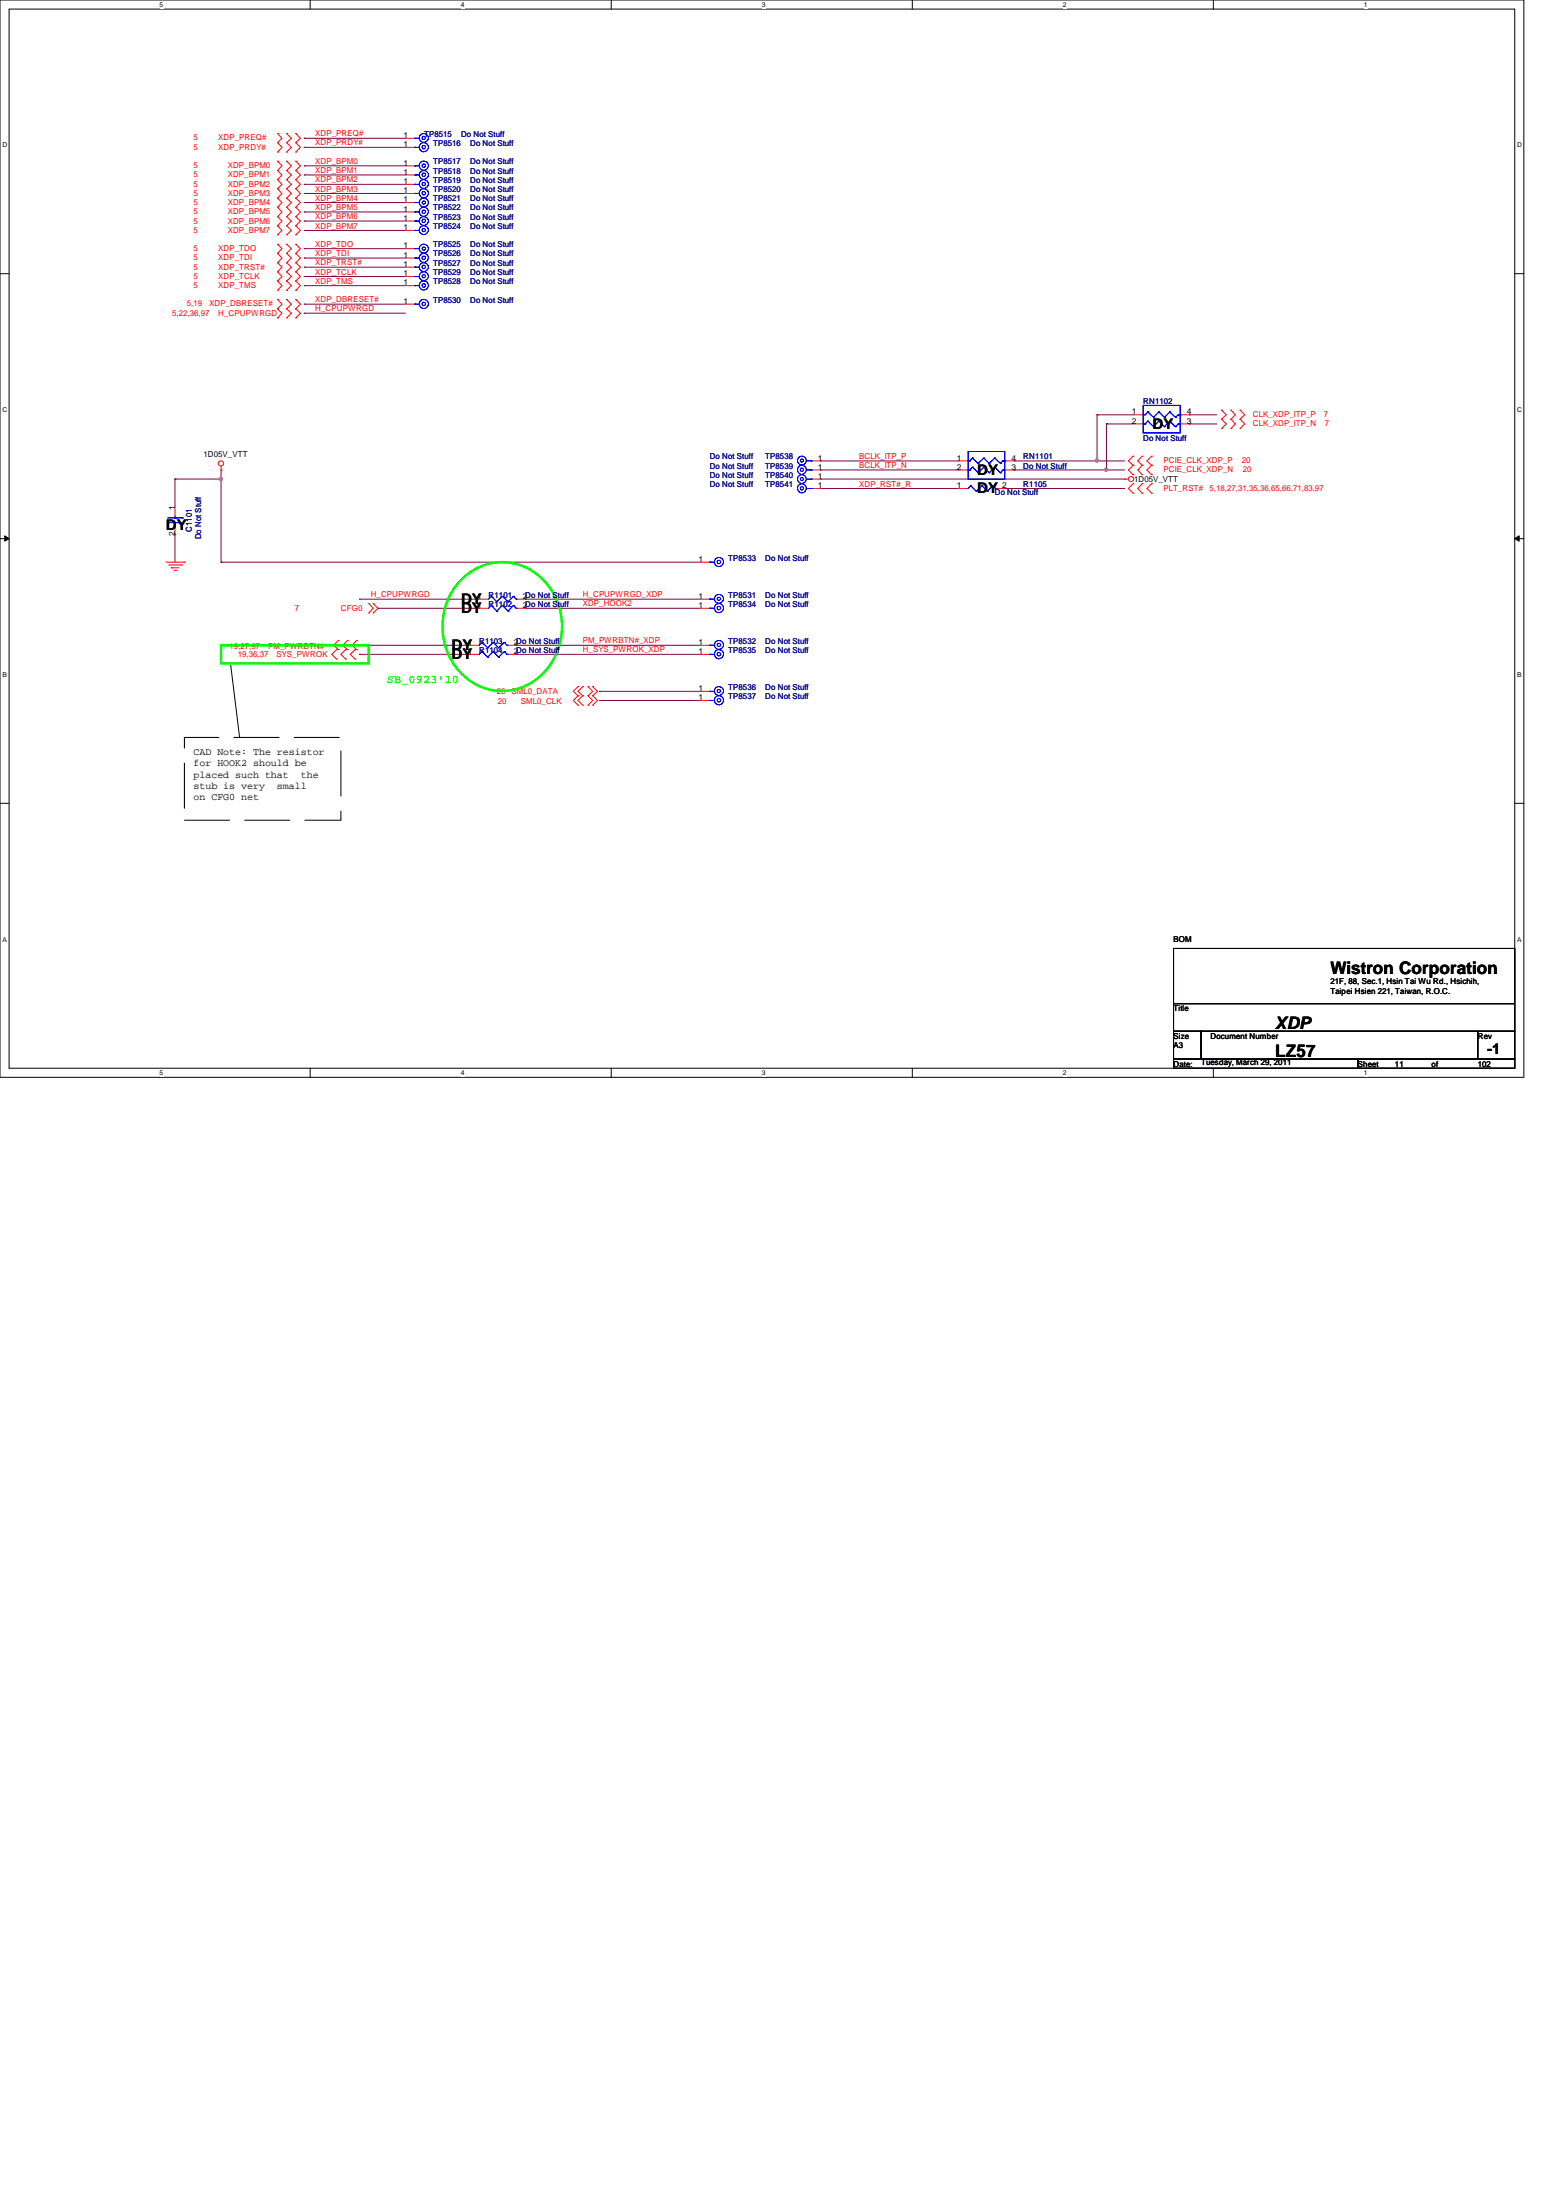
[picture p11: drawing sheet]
<svg xmlns="http://www.w3.org/2000/svg" width="210mm" height="297mm" viewBox="0 0 210 297" stroke-linecap="round" stroke-linejoin="round" font-family="sans-serif">
<path d="M0 0h205.7v145.5h-205.7zM1.2 1.2h203.3v143h-203.3z" fill="none" stroke="#000" stroke-width=".13"/>
<g fill="#fff">
<path d="M21.5 .1h.6v1h-.6z"/>
<path d="M21.5 144.4h.6v1h-.6z"/>
</g>
<path d="M41.9 0v1.2M41.9 144.2v1.3" fill="none" stroke="#000" stroke-width=".13"/>
<g fill="#fff">
<path d="M62.2 .1h.5v1h-.5z"/>
<path d="M62.2 144.4h.5v1h-.5z"/>
</g>
<path d="M82.5 0v1.2M82.5 144.2v1.3" fill="none" stroke="#000" stroke-width=".13"/>
<g fill="#fff">
<path d="M102.8 .1h.5v1h-.5z"/>
<path d="M102.8 144.4h.5v1h-.5z"/>
</g>
<path d="M123.1 0v1.2M123.1 144.2v1.3" fill="none" stroke="#000" stroke-width=".13"/>
<g fill="#fff">
<path d="M143.5 .1h.5v1h-.5z"/>
<path d="M143.5 144.4h.5v1h-.5z"/>
</g>
<path d="M163.8 0v1.2M163.8 144.2v1.3" fill="none" stroke="#000" stroke-width=".13"/>
<g fill="#fff">
<path d="M184.1 .1h.5v1h-.5z"/>
<path d="M184.1 144.4h.5v1h-.5z"/>
<path d="M.3 19.1h.7v1h-.7z"/>
<path d="M204.8 19.1h.6v1h-.6z"/>
<path d="M.3 54.8h.7v1h-.7z"/>
<path d="M204.8 54.8h.6v1h-.6z"/>
</g>
<path d="M0 37h1.2M204.5 37h1.2" fill="none" stroke="#000" stroke-width=".13"/>
<g fill="#fff">
<path d="M.3 90.6h.6v1h-.6z"/>
<path d="M204.8 90.6h.6v1h-.6z"/>
</g>
<path d="M0 72.7h1.2M.6 72.3l.6 .4-.6 .4zM204.5 72.7l.6-.4v.8zM204.5 72.7h1.2" fill="none" stroke="#000" stroke-width=".13"/>
<path d="M.6 72.3l.6 .4-.6 .4zM204.5 72.7l.6-.4v.8z" fill="#000"/>
<g fill="#fff">
<path d="M.3 126.3h.6v1h-.6z"/>
<path d="M204.8 126.3h.6v1h-.6z"/>
</g>
<path d="M0 108.5h1.2M204.5 108.5h1.2" fill="none" stroke="#000" stroke-width=".13"/>
<g fill="none" stroke="#800040" stroke-width=".13">
<path d="M23.6 72.2h.1M23.6 72.2v3.7M29.8 75.9h.1M29.8 64.7h.1M29.8 75.9h64.8M29.8 64.7v11.2M110.7 63.5h.1M110.7 64.7h.1M110.7 66h.1M110.7 63.5h18.7M110.7 64.7h41.1M110.7 66h18.7"/>
<path d="M135.6 66h.1M135.6 66h16.2M149.4 63.5h.1M149.4 63.5h2.4M48.5 80.9h.1M48.5 80.9h16.2M69.7 87.1h.1M69.7 88.3h.1M69.7 87.1h24.9M69.7 88.3h24.9M80.9 93.3h.1M80.9 94.6h.1"/>
<path d="M80.9 93.3h13.7M80.9 94.6h13.7"/>
</g>
<path d="M149.2 63.3h.2l.1 .1-.1 .2-.1 .1-.1-.1z" fill-rule="evenodd" fill="#f0f"/>
<path d="M149.2 63.3h.2l.1 .1-.1 .2-.1 .1-.1-.1z" fill="none" stroke="#f0f" stroke-width=".13"/>
<g fill="none" stroke="#800040" stroke-width=".13">
<path d="M148.1 56h.1M148.1 56h5M148.1 56v6.2M149.4 57.2h.1M149.4 57.2v6.3h-12.5M149.4 57.2h3.7M160.5 57.2h.1M160.5 56h.1M160.5 57.2h3.8M160.5 56h3.8M136.9 63.5h.1M136.9 62.2h.1"/>
<path d="M136.9 62.2h14.9M148.1 62.2h.1"/>
</g>
<path d="M147.9 62h.3l.1 .2-.1 .1-.2 .1-.1-.1z" fill-rule="evenodd" fill="#f0f"/>
<path d="M147.9 62h.3l.1 .2-.1 .1-.2 .1-.1-.1z" fill="none" stroke="#f0f" stroke-width=".13"/>
<path d="M23.6 64.7h.1M23.6 64.7h6.2M51 82.1h.1M51 82.1h13.7" fill="none" stroke="#800040" stroke-width=".13"/>
<path d="M29.6 64.5h.4l.1 .2-.1 .1-.2 .1-.2-.1z" fill-rule="evenodd" fill="#f0f"/>
<path d="M29.6 64.5h.4l.1 .2-.1 .1-.2 .1-.2-.1z" fill="none" stroke="#f0f" stroke-width=".13"/>
<g fill="none" stroke="#800040" stroke-width=".13">
<path d="M41.1 19.9h.1M41.1 18.7h.1M41.1 19.9h13.6M41.1 18.7h13.6M41.1 33.6h.1M41.1 34.8h.1M41.1 36.1h.1M41.1 37.3h.1M41.1 38.6h.1M41.1 23.6h.1M41.1 24.9h.1M41.1 26.1h.1"/>
<path d="M41.1 27.3h.1M41.1 28.6h.1M41.1 29.8h.1M41.1 31.1h.1M41.1 22.4h.1M41.1 33.6h13.6M41.1 34.8h13.6M41.1 36.1h13.6M41.1 37.3h13.6M41.1 38.6h13.6M41.1 23.6h13.6M41.1 24.9h13.6"/>
<path d="M41.1 26.1h13.6M41.1 27.3h13.6M41.1 28.6h13.6M41.1 29.8h13.6M41.1 31.1h13.6M41.1 22.4h13.6M41.1 41.1h.1M41.1 42.3h.1M41.1 41.1h13.6M41.1 42.3h13.6M23.6 64.7h.1M23.6 64.7v3.8"/>
<path d="M29.8 63.5h.1M29.8 63.5v1.2M110.7 62.2h.1M110.7 62.2h18.7M48.5 87.1h.1M48.5 88.3h.1M48.5 87.1h15M48.5 88.3h15M70.9 80.9h.1M70.9 82.1h.1M70.9 80.9h23.7M70.9 82.1h23.7"/>
</g>
<g fill="none" stroke="#f00" stroke-width=".13">
<path d="M37.5 19.3h.1M37.5 18h.1M37.5 18l.6 .7-.6 .6M37.5 19.3l.6 .6-.6 .6M38.7 18h.1M38.7 19.3h.1M38.7 18l.6 .7-.6 .6M38.7 19.3l.6 .6-.6 .6M39.9 19.3h.1M39.9 18h.1M39.9 19.3l.7 .6-.7 .6M39.9 18l.7 .7-.7 .6"/>
<path d="M54.7 19.9h1.3M54.7 18.7h1.3M37.5 20.5h.1M37.5 34.2h.1M37.5 33h.1M37.5 35.5h.1M37.5 36.7h.1M37.5 37.9h.1M37.5 39.2h.1M37.5 23h.1M37.5 21.8h.1M37.5 24.3h.1"/>
<path d="M37.5 25.5h.1M37.5 26.8h.1M37.5 28h.1M37.5 29.3h.1M37.5 30.5h.1M37.5 31.7h.1M37.5 33l.6 .6-.6 .6M37.5 34.2l.6 .6-.6 .7M37.5 36.7l.6 .6-.6 .6M37.5 35.5l.6 .6-.6 .6M37.5 37.9l.6 .7-.6 .6M37.5 21.8l.6 .6-.6 .6"/>
<path d="M37.5 24.3l.6 .6-.6 .6M37.5 23l.6 .6-.6 .7M37.5 25.5l.6 .6-.6 .7M37.5 26.8l.6 .5-.6 .7M37.5 28l.6 .6-.6 .7M37.5 30.5l.6 .6-.6 .6M37.5 29.3l.6 .5-.6 .7M38.7 20.5h.1M38.7 33h.1M38.7 34.2h.1M38.7 35.5h.1M38.7 36.7h.1"/>
<path d="M38.7 37.9h.1M38.7 39.2h.1M38.7 21.8h.1M38.7 23h.1M38.7 24.3h.1M38.7 25.5h.1M38.7 26.8h.1M38.7 28h.1M38.7 29.3h.1M38.7 30.5h.1M38.7 31.7h.1M38.7 33l.6 .6-.6 .6"/>
<path d="M38.7 34.2l.6 .6-.6 .7M38.7 35.5l.6 .6-.6 .6M38.7 36.7l.6 .6-.6 .6M38.7 37.9l.6 .7-.6 .6M38.7 21.8l.6 .6-.6 .6M38.7 23l.6 .6-.6 .7M38.7 24.3l.6 .6-.6 .6M38.7 25.5l.6 .6-.6 .7M38.7 26.8l.6 .5-.6 .7M38.7 28l.6 .6-.6 .7M38.7 29.3l.6 .5-.6 .7M38.7 30.5l.6 .6-.6 .6"/>
<path d="M39.9 20.5h.1M39.9 34.2h.1M39.9 33h.1M39.9 35.5h.1M39.9 36.7h.1M39.9 37.9h.1M39.9 39.2h.1M39.9 23h.1M39.9 21.8h.1M39.9 24.3h.1M39.9 25.5h.1M39.9 26.8h.1"/>
<path d="M39.9 28h.1M39.9 29.3h.1M39.9 30.5h.1M39.9 31.7h.1M39.9 33l.7 .6-.7 .6M39.9 34.2l.7 .6-.7 .7M39.9 35.5l.7 .6-.7 .6M39.9 37.9l.7 .7-.7 .6M39.9 36.7l.7 .6-.7 .6M39.9 21.8l.7 .6-.7 .6M39.9 25.5l.7 .6-.7 .7M39.9 23l.7 .6-.7 .7"/>
<path d="M39.9 24.3l.7 .6-.7 .6M39.9 26.8l.7 .5-.7 .7M39.9 28l.7 .6-.7 .7M39.9 29.3l.7 .5-.7 .7M39.9 30.5l.7 .6-.7 .6M54.7 38.6h1.3M54.7 29.8h1.3M54.7 23.6h1.3M54.7 33.6h1.3M54.7 26.1h1.3M54.7 36.1h1.3M54.7 28.6h1.3"/>
<path d="M54.7 22.4h1.3M54.7 37.3h1.3M54.7 31.1h1.3M54.7 24.9h1.3M54.7 34.8h1.3M54.7 27.3h1.3M37.5 41.7h.1M37.5 40.4h.1M37.5 42.9h.1M37.5 40.4l.6 .7-.6 .6M37.5 41.7l.6 .6-.6 .6M38.7 40.4h.1"/>
<path d="M38.7 41.7h.1M38.7 42.9h.1M38.7 40.4l.6 .7-.6 .6M38.7 41.7l.6 .6-.6 .6M39.9 41.7h.1M39.9 40.4h.1M39.9 42.9h.1M39.9 40.4l.7 .7-.7 .6M39.9 41.7l.7 .6-.7 .6M54.7 41.1h1.3M153.1 56h1.2M153.1 57.2h1.2"/>
<path d="M159.3 56h1.2M159.3 57.2h1.2M164.9 56.6h.1M164.9 55.4h.1M164.9 57.9h.1M164.9 56.6l.6 .6-.6 .7M164.9 55.4l.6 .6-.6 .6M166.2 55.4h.1M166.2 56.6h.1M166.2 57.9h.1M166.2 55.4l.6 .6-.6 .6M166.2 56.6l.6 .6-.6 .7"/>
<path d="M167.4 56.6h.1M167.4 55.4h.1M167.4 57.9h.1M167.4 55.4l.6 .6-.6 .6M167.4 56.6l.6 .6-.6 .7M22.4 75.9h2.5M22.8 76.3h1.7M23.1 76.7h.1M23.1 76.7h1M23.5 77h.2M23.6 68.5v1.2M23.6 70.9v1.3"/>
<path d="M23.7 77h.1M24.5 76.3h.1M24.9 75.9h.1M29.8 63.5h.1M29.8 62.9v.6M94.6 75.9h1.2M109.5 64.7h1.2M109.5 66h1.2M109.5 63.5h1.2M109.5 62.2h1.2M129.4 66h1.3M129.4 63.5h1.3"/>
<path d="M129.4 62.2h1.3M134.4 66h1.2M135.6 63.5h1.3M135.6 62.2h1.3M151.8 64.7h.1M151.8 64.7h.5M153 64.1h.1M153 62.8h.1M153 61.6h.1M153 66.6h.1M153 65.3h.1M153 65.3l-.7 .7 .7 .6"/>
<path d="M153 62.8l-.7 .7 .7 .6M153 61.6l-.7 .6 .7 .6M154.2 62.8h.1M154.2 64.1h.1M154.2 61.6h.1M154.2 65.3h.1M154.2 66.6h.1M154.2 62.8l-.6 .7 .6 .6M154.2 61.6l-.6 .6 .6 .6M154.2 65.3l-.6 .7 .6 .6M155.4 64.1h.1M155.4 62.8h.1"/>
<path d="M155.4 61.6h.1M155.4 66.6h.1M155.4 65.3h.1M155.4 62.8l-.6 .7 .6 .6M155.4 61.6l-.6 .6 .6 .6M155.4 65.3l-.6 .7 .6 .6M45.4 89h.1M45.4 87.7h.1M45.4 87.7l-.6 .6 .6 .7M45.7 87.7h.1M45.7 86.5h.1M45.7 86.5l-.7 .6 .7 .6"/>
<path d="M46.7 87.7h.1M46.7 89h.1M46.7 87.7l-.7 .6 .7 .7M46.9 86.5h.1M46.9 87.7h.1M46.9 86.5l-.6 .6 .6 .6M47.9 89h.1M47.9 87.7h.1M47.9 87.7l-.6 .6 .6 .7M48.1 87.7h.1M48.1 86.5h.1M48.1 86.5l-.6 .6 .6 .6"/>
<path d="M49.8 82.8h.1M49.8 81.5h.1M49.8 81.5l.6 .6-.6 .7M50.4 81.5h.1M50.4 82.8h.1M50.4 81.5l.6 .6-.6 .7M63.5 88.3h1.2M63.5 87.1h1.2M64.7 80.9h1.3M64.7 82.1h1.3M68.5 88.3h1.2M68.5 87.1h1.2"/>
<path d="M69.7 80.9h1.2M69.7 82.1h1.2M78 93.9h.1M78 92.7h.1M78 95.2h.1M78 92.7l-.6 .6 .6 .6M78 93.9l-.6 .7 .6 .6M78.7 93.9h.1M78.7 92.7h.1M78.7 95.2h.1M78.7 92.7l-.7 .6 .7 .6M78.7 93.9l-.7 .7 .7 .6"/>
<path d="M79.4 92.7h.1M79.4 93.9h.1M79.4 95.2h.1M79.4 92.7l.6 .6-.6 .6M79.4 93.9l.6 .7-.6 .6M80 93.9h.1M80 92.7h.1M80 95.2h.1M80 92.7l.6 .6-.6 .6M80 93.9l.6 .7-.6 .6M94.6 88.3h1.2M94.6 87.1h1.2"/>
<path d="M94.6 94.6h1.2M94.6 80.9h1.2M94.6 82.1h1.2M94.6 93.3h1.2"/>
<circle cx="29.8" cy="62.6" r=".36"/>
<circle cx="152.7" cy="64.7" r=".36"/>
</g>
<path d="M31.1 89.6l1.2 10M32.3 99.6h.1M158.4 128.1h46.1v7.4h-46.1zM158.4 135.5h46.1v3.7h-46.1zM158.4 139.2h3.7v3.8h-3.7zM162.1 139.2h37.4v3.8h-37.4zM199.5 139.2h5v3.8h-5zM158.4 143h24.9v1.2h-24.9zM183.3 143h21.2v1.2h-21.2z" fill="none" stroke="#000" stroke-width=".13"/>
<path d="M24.9 99.6h21.1v11.1h-21.1z" fill="none" stroke="#000" stroke-width=".13" stroke-dasharray="6.1 2"/>
<path d="M62.1 78.4a7.7 7.7 0 0 1 12.7 1.8 8.9 8.9 0 0 1-4.9 12.8 8 8 0 0 1-9.9-6.1 9.1 9.1 0 0 1 2.1-8.5zM29.8 87.1h20v2.5h-20z" fill="none" stroke="#0f0" stroke-width=".34"/>
<g fill="none" stroke="#00f" stroke-width=".13">
<path d="M56 19.9h.1M56 18.7h.1M56 19.9h.6M56 18.7h.6M57 19.7h.4v.2v.1l-.2 .1-.2-.1zM57 18.5h.4v.1v.2h-.2h-.2zM56 38.6h.1M56 29.8h.1M56 23.6h.1M56 33.6h.1M56 26.1h.1M56 36.1h.1"/>
<path d="M56 28.6h.1M56 22.4h.1M56 37.3h.1M56 31.1h.1M56 24.9h.1M56 34.8h.1M56 27.3h.1M56 38.6h.6M56 29.8h.6M56 23.6h.6M56 33.6h.6M56 26.1h.6"/>
<path d="M56 36.1h.6M56 28.6h.6M56 22.4h.6M56 37.3h.6M56 31.1h.6M56 24.9h.6M56 34.8h.6M56 27.3h.6M57 38.4h.4v.1v.2l-.2 .1-.2-.1zM57 29.6h.4v.2v.2l-.2 .1-.2-.1zM57 23.4h.4v.2v.2h-.2h-.2zM57 33.4h.4v.2v.1l-.2 .1-.2-.1z"/>
<path d="M57 25.9h.4v.2v.2h-.2h-.2zM57 35.9h.4v.1v.2l-.2 .1-.2-.1zM57 28.4h.4v.2v.1l-.2 .1-.2-.1zM57 22.2h.4v.2v.1l-.2 .1-.2-.1zM57 37.1h.4v.2v.1l-.2 .1-.2-.1zM57 30.9h.4v.2v.1l-.2 .1-.2-.1zM57 24.7h.4v.1v.2l-.2 .1-.2-.1zM57 34.6h.4v.2v.2l-.2 .1-.2-.1zM57 27.2h.4v.1v.2l-.2 .1-.2-.1zM56 41.1h.1M56 41.1h.6M57 40.9h.4v.1v.2l-.2 .1-.2-.1z"/>
<path d="M154.3 54.7h5v3.8h-5zM154.3 57.2h.1M154.3 56h.3M154.3 57.2h.3M154.6 56h.1M154.6 57.2h.1M154.9 55.6h.1M154.9 56.9h.1M154.9 55.6l-.3 .4M154.9 55.6l.8 .7M154.9 56.9l.8 .7M154.9 56.9l-.3 .3"/>
<path d="M155.7 56.3h.1M155.7 57.6h.1M156.4 55.6h.1M156.4 56.9h.1M156.4 55.6l-.7 .7M156.4 55.6l.8 .7M156.4 56.9l.8 .7M156.4 56.9l-.7 .7M157.2 56.3h.1M157.2 57.6h.1M157.9 55.6h.1M157.9 56.9h.1"/>
<path d="M157.9 55.6l-.7 .7M157.9 55.6l.8 .7M157.9 56.9l.8 .7M157.9 56.9l-.7 .7M158.7 56.3h.1M158.7 57.6h.1M159 56h.1M159 57.2h.1M159 56h.3M159 56l-.3 .3M159 57.2h.3M159 57.2l-.3 .4"/>
<path d="M159.3 56h.1M22.6 70.6h.1M22.6 69.9h2M22.6 70.6h2M23.6 69.9h.1M23.6 70.6h.1M23.6 69.7v.2M23.6 70.6v.3M24.6 69.9h.1M95.8 75.9h.1M95.8 75.9h.6M96.9 75.7h.3l.1 .2-.1 .1-.2 .1-.1-.1z"/>
<path d="M108.1 64.5h.3l.1 .2-.1 .1-.2 .1-.1-.1zM108.1 63.3h.3l.1 .1-.1 .2-.2 .1-.1-.1zM108.1 65.8h.3l.1 .1-.1 .2-.2 .1-.1-.1zM108.1 62h.3l.1 .2-.1 .1-.2 .1-.1-.1zM108.9 64.7h.6M108.9 63.5h.6M108.9 66h.6M108.9 62.2h.6M109.5 64.7h.1M109.5 63.5h.1M109.5 66h.1M109.5 62.2h.1"/>
<path d="M130.7 61h4.9v3.7h-4.9zM130.7 63.5h.1M130.7 63.5h.2M130.7 62.2h.2M130.9 62.2h.1M130.9 63.5h.1M131 65.6h.1M131 65.6l-.3 .4M131 65.6l.8 .7M131.3 61.8h.1M131.3 63.1h.1M131.3 61.8l-.4 .4"/>
<path d="M131.3 61.8l.7 .8M131.3 63.1l.7 .7M131.3 63.1l-.4 .4M131.8 66.3h.1M132 62.6h.1M132 63.8h.1M132.5 65.6h.1M132.5 65.6l-.7 .7M132.5 65.6l.8 .7M132.8 61.8h.1M132.8 63.1h.1M132.8 61.8l-.8 .8"/>
<path d="M132.8 61.8l.7 .8M132.8 63.1l.7 .7M132.8 63.1l-.8 .7M133.3 66.3h.1M133.5 62.6h.1M133.5 63.8h.1M134 65.6h.1M134 65.6l-.7 .7M134 65.6l.4 .4M134.3 61.8h.1M134.3 63.1h.1M134.3 61.8l-.8 .8"/>
<path d="M134.3 61.8l.7 .8M134.3 63.1l.7 .7M134.3 63.1l-.8 .7M134.4 66h.1M135 62.6h.1M135 63.8h.1M135.4 62.2h.1M135.4 63.5h.1M135.4 63.5h.2M135.4 62.2h.2M135.4 62.2l-.4 .4M135.4 63.5l-.4 .3"/>
<path d="M135.6 62.2h.1M65.1 86.7h.1M65.1 88h.1M65.1 86.7l-.4 .4M65.1 86.7l.7 .8M65.1 88l-.4 .3M65.1 88l.7 .7M65.8 87.5h.1M65.8 88.7h.1M66.3 81.7h.1M66.3 80.5h.1M66.3 81.7l-.3 .4"/>
<path d="M66.3 81.7l.8 .8M66.3 80.5l-.3 .4M66.3 80.5l.8 .7M66.6 86.7h.1M66.6 88h.1M66.6 86.7l-.8 .8M66.6 86.7l.7 .8M66.6 88l-.8 .7M66.6 88l.7 .7M67.1 82.5h.1M67.1 81.2h.1M67.3 87.5h.1"/>
<path d="M67.3 88.7h.1M67.8 81.7h.1M67.8 80.5h.1M67.8 81.7l-.7 .8M67.8 81.7l.8 .8M67.8 80.5l-.7 .7M67.8 80.5l.8 .7M68.1 86.7h.1M68.1 88h.1M68.1 86.7l-.8 .8M68.1 86.7l.4 .4M68.1 88l-.8 .7"/>
<path d="M68.1 88l.4 .3M68.5 87.1h.1M68.5 88.3h.1M68.6 82.5h.1M68.6 81.2h.1M69.3 81.7h.1M69.3 80.5h.1M69.3 81.7l-.7 .8M69.3 81.7l.4 .4M69.3 80.5l-.7 .7M69.3 80.5l.4 .4M69.7 82.1h.1"/>
<path d="M69.7 80.9h.1M95.8 88.3h.1M95.8 94.6h.1M95.8 80.9h.1M95.8 82.1h.1M95.8 93.3h.1M95.8 87.1h.1M95.8 88.3h.6M95.8 94.6h.6M95.8 80.9h.6M95.8 82.1h.6M95.8 93.3h.6"/>
<path d="M95.8 87.1h.6M96.9 88.2h.3l.1 .1-.1 .2-.2 .1-.1-.1zM96.9 94.4h.3l.1 .1-.1 .2-.2 .1-.1-.1zM96.9 80.7h.3l.1 .2-.1 .1-.2 .1-.1-.1zM96.9 81.9h.3l.1 .2-.1 .2h-.2h-.1zM96.9 93.1h.3l.1 .2-.1 .1-.2 .1-.1-.1zM96.9 86.9h.3l.1 .2-.1 .1-.2 .1-.1-.1z"/>
<circle cx="57.2" cy="19.9" r=".62"/>
<circle cx="57.2" cy="18.6" r=".61"/>
<circle cx="57.2" cy="28.6" r=".62"/>
<circle cx="57.2" cy="22.4" r=".62"/>
<circle cx="57.2" cy="26.1" r=".62"/>
<circle cx="57.2" cy="34.8" r=".62"/>
<circle cx="57.2" cy="38.5" r=".62"/>
<circle cx="57.2" cy="37.3" r=".61"/>
<circle cx="57.2" cy="31.1" r=".61"/>
<circle cx="57.2" cy="27.3" r=".61"/>
<circle cx="57.2" cy="23.6" r=".61"/>
<circle cx="57.2" cy="33.6" r=".61"/>
<circle cx="57.2" cy="24.8" r=".61"/>
<circle cx="57.2" cy="36.1" r=".61"/>
<circle cx="57.2" cy="29.8" r=".61"/>
<circle cx="57.2" cy="41" r=".62"/>
<circle cx="97" cy="75.9" r=".62"/>
<circle cx="108.2" cy="63.4" r=".6"/>
<circle cx="108.2" cy="65.9" r=".6"/>
<circle cx="108.2" cy="64.7" r=".59"/>
<circle cx="108.2" cy="62.2" r=".59"/>
<circle cx="97" cy="94.5" r=".62"/>
<circle cx="97" cy="88.3" r=".62"/>
<circle cx="97" cy="82.1" r=".62"/>
<circle cx="97.1" cy="93.3" r=".61"/>
<circle cx="97.1" cy="87.1" r=".61"/>
<circle cx="97.1" cy="80.9" r=".61"/>
</g>
<path d="M149.2 63.3h.2l.1 .1-.1 .2-.1 .1-.1-.1z" fill-rule="evenodd" fill="#f0f"/>
<path d="M149.2 63.3h.2l.1 .1-.1 .2-.1 .1-.1-.1z" fill="none" stroke="#f0f" stroke-width=".13"/>
<path d="M147.9 62h.3l.1 .2-.1 .1-.2 .1-.1-.1z" fill-rule="evenodd" fill="#f0f"/>
<path d="M147.9 62h.3l.1 .2-.1 .1-.2 .1-.1-.1z" fill="none" stroke="#f0f" stroke-width=".13"/>
<path d="M29.6 64.5h.4l.1 .2-.1 .1-.2 .1-.2-.1z" fill-rule="evenodd" fill="#f0f"/>
<path d="M29.6 64.5h.4l.1 .2-.1 .1-.2 .1-.2-.1z" fill="none" stroke="#f0f" stroke-width=".13"/>
<g font-size="2.3">
<text x="179.6" y="131.4">Wistron Corporation</text>
<text x="172.1" y="142.7">LZ57</text>
<text x="172.1" y="138.9">XDP</text>
</g>
<g font-size="2">
<text x="155.6" y="57.9">DY</text>
<text x="131.9" y="64.1">DY</text>
<text x="22.4" y="71.5">DY</text>
<text x="131.9" y="66.5">DY</text>
<text x="62.2" y="82.8">DY</text>
<text x="62.2" y="81.5">DY</text>
<text x="61" y="87.7">DY</text>
<text x="61" y="89">DY</text>
<text x="200.7" y="142.4">-1</text>
</g>
<text font-size="1.6" fill="#0f0" x="52.2" y="92.2">SB_0923'10</text>
<g font-size="1.4">
<text x="26.1" y="101.9">CAD Note: The resistor</text>
<text x="26.1" y="103.5">for HOOK2 should be</text>
<text x="26.1" y="105">placed such that</text>
<text x="26.1" y="106.5">stub is very</text>
<text x="37.4" y="106.5">small</text>
<text x="40.6" y="105">the</text>
<text x="26.1" y="108">on CFG0 net</text>
</g>
<g font-size="1.1" fill="#f00">
<text x="26.1" y="22.7">5</text>
<text x="26.1" y="24">5</text>
<text x="26.1" y="19">5</text>
<text x="26.1" y="20.2">5</text>
<text x="29.5" y="19">XDP_PREQ#</text>
<text x="29.5" y="20.2">XDP_PRDY#</text>
<text x="30.7" y="22.7">XDP_BPM0</text>
<text x="30.7" y="24">XDP_BPM1</text>
<text x="42.5" y="19.6">XDP_PRDY#</text>
<text x="42.5" y="18.4">XDP_PREQ#</text>
<text x="42.5" y="23.4">XDP_BPM1</text>
<text x="42.5" y="22.1">XDP_BPM0</text>
<text x="26.1" y="25.2">5</text>
<text x="26.1" y="26.4">5</text>
<text x="26.1" y="27.7">5</text>
<text x="26.1" y="28.9">5</text>
<text x="30.7" y="25.2">XDP_BPM2</text>
<text x="30.7" y="26.4">XDP_BPM3</text>
<text x="30.7" y="27.7">XDP_BPM4</text>
<text x="30.7" y="28.9">XDP_BPM5</text>
<text x="42.5" y="24.6">XDP_BPM2</text>
<text x="42.5" y="25.9">XDP_BPM3</text>
<text x="42.5" y="27.1">XDP_BPM4</text>
<text x="42.5" y="28.4">XDP_BPM5</text>
<text x="42.5" y="29.6">XDP_BPM6</text>
<text x="26.1" y="30.2">5</text>
<text x="26.1" y="31.4">5</text>
<text x="26.1" y="33.9">5</text>
<text x="26.1" y="35.1">5</text>
<text x="29.5" y="33.9">XDP_TDO</text>
<text x="29.5" y="35.1">XDP_TDI</text>
<text x="30.7" y="30.2">XDP_BPM6</text>
<text x="30.7" y="31.4">XDP_BPM7</text>
<text x="42.5" y="33.3">XDP_TDO</text>
<text x="42.5" y="34.6">XDP_TDI</text>
<text x="42.5" y="35.8">XDP_TRST#</text>
<text x="42.5" y="30.9">XDP_BPM7</text>
<text x="25.2" y="41.4">5,19</text>
<text x="26.1" y="36.4">5</text>
<text x="26.1" y="37.6">5</text>
<text x="26.1" y="38.9">5</text>
<text x="28.2" y="41.4">XDP_DBRESET#</text>
<text x="29.5" y="36.4">XDP_TRST#</text>
<text x="29.5" y="37.6">XDP_TCLK</text>
<text x="29.5" y="38.9">XDP_TMS</text>
<text x="42.5" y="37.1">XDP_TCLK</text>
<text x="42.5" y="38.3">XDP_TMS</text>
<text x="42.5" y="40.8">XDP_DBRESET#</text>
<text x="23.2" y="42.6">5,22,36,97</text>
<text x="29.5" y="42.6">H_CPUPWRGD</text>
<text x="42.5" y="42">H_CPUPWRGD</text>
<text x="169.1" y="56.3">CLK_XDP_ITP_P</text>
<text x="169.1" y="57.5">CLK_XDP_ITP_N</text>
<text x="178.7" y="56.3">7</text>
<text x="178.8" y="57.5">7</text>
<text x="116" y="63.2">BCLK_ITP_N</text>
<text x="116" y="65.7">XDP_RST#_R</text>
<text x="116" y="62">BCLK_ITP_P</text>
<text x="157.1" y="63.8">PCIE_CLK_XDP_N</text>
<text x="157.1" y="62.5">PCIE_CLK_XDP_P</text>
<text x="167.6" y="62.5">20</text>
<text x="167.8" y="63.8">20</text>
<text x="157.1" y="66.3">PLT_RST#</text>
<text x="163.3" y="66.3">5,18,27,31,35,36,65,66,71,83,97</text>
<text x="39.8" y="82.6">7</text>
<text x="46" y="82.6">CFG0</text>
<text x="50" y="80.6">H_CPUPWRGD</text>
<text x="78.7" y="80.6">H_CPUPWRGD_XDP</text>
<text x="78.7" y="81.9">XDP_HOOK2</text>
<text x="31" y="87.7">19,27,97</text>
<text x="32.1" y="88.6">19,36,37</text>
<text x="36.2" y="87.7">PM_PWRBTN#</text>
<text x="37.3" y="88.6">SYS_PWROK</text>
<text x="78.7" y="86.9">PM_PWRBTN#_XDP</text>
<text x="78.7" y="88.1">H_SYS_PWROK_XDP</text>
<text x="67.1" y="93.8">20</text>
<text x="67.2" y="95">20</text>
<text x="69" y="93.8">SML0_DATA</text>
<text x="70.3" y="95">SML0_CLK</text>
</g>
<g font-size="1.1">
<text x="54.5" y="19.9">1</text>
<text x="54.5" y="23.6">1</text>
<text x="54.5" y="18.6">1</text>
<text x="54.5" y="22.4">1</text>
<text x="54.5" y="29.8">1</text>
<text x="54.5" y="26.1">1</text>
<text x="54.5" y="28.6">1</text>
<text x="54.5" y="24.8">1</text>
<text x="54.5" y="27.3">1</text>
<text x="54.5" y="33.5">1</text>
<text x="54.5" y="31.1">1</text>
<text x="54.5" y="34.8">1</text>
<text x="54.5" y="38.5">1</text>
<text x="54.5" y="36">1</text>
<text x="54.5" y="37.3">1</text>
<text x="54.5" y="41">1</text>
<text x="152.8" y="56">1</text>
<text x="152.8" y="57.2">2</text>
<text x="160.2" y="57.2">3</text>
<text x="160.2" y="56">4</text>
<text x="27.5" y="61.8">1D05V_VTT</text>
<text x="110.4" y="64.6">1</text>
<text x="110.4" y="63.4">1</text>
<text x="110.4" y="65.9">1</text>
<text x="110.4" y="62.2">1</text>
<text x="129.2" y="65.9">1</text>
<text x="129.2" y="62.2">1</text>
<text x="129.2" y="63.4">2</text>
<text x="135.3" y="65.9">2</text>
<text x="136.5" y="63.4">3</text>
<text x="136.5" y="62.2">4</text>
<text x="153.1" y="65">1D05V_VTT</text>
<text x="23.6" y="68.8" transform="rotate(-90 23.6 68.8)">1</text>
<text x="23.6" y="72.4" transform="rotate(-90 23.6 72.4)">2</text>
<text x="94.3" y="75.9">1</text>
<text x="64.4" y="82.1">1</text>
<text x="64.4" y="80.9">1</text>
<text x="70.6" y="82.1">2Do Not Stuff</text>
<text x="70.6" y="80.9">2Do Not Stuff</text>
<text x="94.3" y="80.9">1</text>
<text x="94.3" y="82.1">1</text>
<text x="63.2" y="87.1">1</text>
<text x="63.2" y="88.3">1</text>
<text x="69.3" y="87.1">2Do Not Stuff</text>
<text x="69.3" y="88.3">2Do Not Stuff</text>
<text x="94.3" y="88.3">1</text>
<text x="94.3" y="87.1">1</text>
<text x="94.3" y="94.5">1</text>
<text x="94.3" y="93.3">1</text>
<text x="158.4" y="127.3">BOM</text>
<text x="158.4" y="136.6">Title</text>
<text x="179.6" y="132.8">21F, 88, Sec.1, Hsin Tai Wu Rd., Hsichih,</text>
<text x="179.6" y="134.2">Taipei Hsien 221, Taiwan, R.O.C.</text>
<text x="158.4" y="140.3">Size</text>
<text x="158.4" y="141.6">A3</text>
<text x="162.1" y="143.8">Tuesday, March 29, 2011</text>
<text x="163.4" y="140.3">Document Number</text>
<text x="199.5" y="140.3">Rev</text>
<text x="158.4" y="144.1">Date:</text>
<text x="183.3" y="144.1">Sheet</text>
<text x="188.3" y="144.1">11</text>
<text x="193.3" y="144.1">of</text>
<text x="199.5" y="144.1">102</text>
</g>
<g font-size="1.1" fill="#000080">
<text x="57.2" y="18.5">TP8515</text>
<text x="58.5" y="19.7">TP8516</text>
<text x="58.5" y="23.5">TP8518</text>
<text x="58.5" y="22.2">TP8517</text>
<text x="62.2" y="18.5">Do Not Stuff</text>
<text x="63.5" y="19.7">Do Not Stuff</text>
<text x="63.5" y="23.5">Do Not Stuff</text>
<text x="63.5" y="22.2">Do Not Stuff</text>
<text x="58.5" y="29.7">TP8523</text>
<text x="58.5" y="26">TP8520</text>
<text x="58.5" y="28.4">TP8522</text>
<text x="58.5" y="24.7">TP8519</text>
<text x="58.5" y="27.2">TP8521</text>
<text x="63.5" y="29.7">Do Not Stuff</text>
<text x="63.5" y="26">Do Not Stuff</text>
<text x="63.5" y="28.4">Do Not Stuff</text>
<text x="63.5" y="24.7">Do Not Stuff</text>
<text x="63.5" y="27.2">Do Not Stuff</text>
<text x="58.5" y="33.4">TP8525</text>
<text x="58.5" y="35.9">TP8527</text>
<text x="58.5" y="30.9">TP8524</text>
<text x="58.5" y="34.6">TP8526</text>
<text x="63.5" y="33.4">Do Not Stuff</text>
<text x="63.5" y="35.9">Do Not Stuff</text>
<text x="63.5" y="30.9">Do Not Stuff</text>
<text x="63.5" y="34.6">Do Not Stuff</text>
<text x="58.5" y="38.4">TP8528</text>
<text x="58.5" y="37.1">TP8529</text>
<text x="58.5" y="40.9">TP8530</text>
<text x="63.5" y="38.4">Do Not Stuff</text>
<text x="63.5" y="37.1">Do Not Stuff</text>
<text x="63.5" y="40.9">Do Not Stuff</text>
<text x="154.3" y="54.6">RN1102</text>
<text x="154.3" y="59.5">Do Not Stuff</text>
<text x="95.8" y="64.5">Do Not Stuff</text>
<text x="95.8" y="63.3">Do Not Stuff</text>
<text x="95.8" y="65.7">Do Not Stuff</text>
<text x="95.8" y="62">Do Not Stuff</text>
<text x="103.3" y="64.5">TP8540</text>
<text x="103.3" y="63.3">TP8539</text>
<text x="103.3" y="65.7">TP8541</text>
<text x="103.3" y="62">TP8538</text>
<text x="138.1" y="65.7">R1105</text>
<text x="138.1" y="62">RN1101</text>
<text x="138.1" y="63.3">Do Not Stuff</text>
<text x="25.9" y="71.8" transform="rotate(-90 25.9 71.8)">C1101</text>
<text x="134.3" y="66.9">Do Not Stuff</text>
<text x="27.1" y="72.8" transform="rotate(-90 27.1 72.8)">Do Not Stuff</text>
<text x="98.3" y="75.7">TP8533</text>
<text x="103.3" y="75.7">Do Not Stuff</text>
<text x="66" y="82">R1102</text>
<text x="66" y="80.7">R1101</text>
<text x="98.3" y="80.7">TP8531</text>
<text x="98.3" y="82">TP8534</text>
<text x="103.3" y="80.7">Do Not Stuff</text>
<text x="103.3" y="82">Do Not Stuff</text>
<text x="64.7" y="86.9">R1103</text>
<text x="64.7" y="88.2">R1104</text>
<text x="98.3" y="88.2">TP8535</text>
<text x="98.3" y="86.9">TP8532</text>
<text x="103.3" y="88.2">Do Not Stuff</text>
<text x="103.3" y="86.9">Do Not Stuff</text>
<text x="98.3" y="94.4">TP8537</text>
<text x="98.3" y="93.1">TP8536</text>
<text x="103.3" y="94.4">Do Not Stuff</text>
<text x="103.3" y="93.1">Do Not Stuff</text>
</g>
<g font-size=".9">
<text x="21.5" y=".9">5</text>
<text x="62.2" y=".9">4</text>
<text x="102.8" y=".9">3</text>
<text x="143.5" y=".9">2</text>
<text x="184.1" y=".9">1</text>
<text x=".3" y="19.9">D</text>
<text x="204.8" y="19.9">D</text>
<text x=".3" y="55.6">C</text>
<text x="204.8" y="55.6">C</text>
<text x=".3" y="91.4">B</text>
<text x="204.8" y="91.4">B</text>
<text x=".3" y="127.1">A</text>
<text x="204.8" y="127.1">A</text>
<text x="21.5" y="145.2">5</text>
<text x="62.2" y="145.2">4</text>
<text x="102.8" y="145.2">3</text>
<text x="143.5" y="145.2">2</text>
<text x="184.1" y="145.2">1</text>
</g>
</svg>
